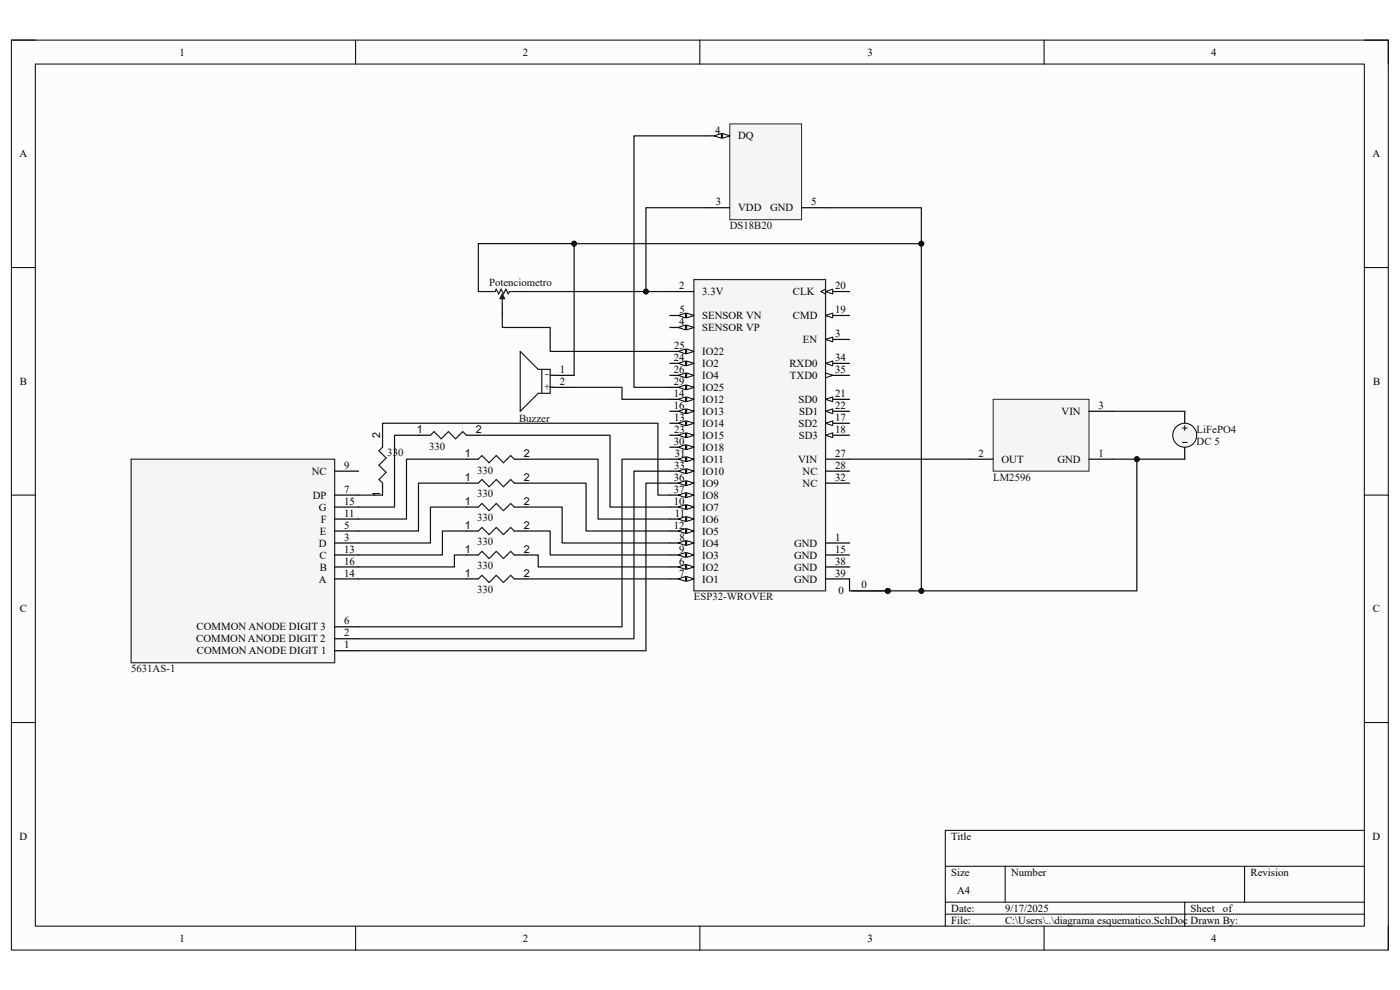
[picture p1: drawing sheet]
<svg xmlns="http://www.w3.org/2000/svg" width="297mm" height="210mm" viewBox="0 0 297 210" stroke-linecap="round" stroke-linejoin="round" font-family="sans-serif">
<path d="M2.4 8.5h292.1v193h-292.1z" fill-rule="evenodd" fill="#fcfcfc"/>
<path d="M2.4 8.5h292.1v193h-292.1z" fill="none" stroke="#000" stroke-width=".21"/>
<path d="M7.5 13.6h281.9v182.9h-281.9z" fill-rule="evenodd" fill="#fcfcfc"/>
<g fill="none" stroke="#000" stroke-width=".21">
<path d="M2.4 8.5h5.1M7.5 13.6h281.9v182.9h-281.9zM75.4 8.5v5.1M148.5 8.5v5.1M221.5 8.5v5.1M289.4 8.5h5.1v5.1M2.4 56.8h5.1M289.4 56.8h5.1M2.4 105h5.1M289.4 105h5.1M2.4 153.3h5.1M289.4 153.3h5.1"/>
<path d="M289.4 176.1h-88.9v20.4M75.4 196.5v5M148.5 196.5v5M200.5 183.8h88.9M200.5 191.4h88.9M200.5 193.9h88.9M213.2 183.8v7.6M221.5 196.5v5M251.3 191.4v5.1M264 183.8v7.6M294.5 196.5v5"/>
</g>
<circle cx="188.4" cy="125.4" r=".51" fill="#0e0e0e"/>
<circle cx="188.4" cy="125.4" r=".51" fill="none" stroke="#0e0e0e" stroke-width=".21"/>
<path d="M147.2 59.3h27.9v66h-27.9z" fill-rule="evenodd" fill="#f5f5f5"/>
<path d="M147.2 59.3h27.9v66h-27.9z" fill="none" stroke="#262626" stroke-width=".25"/>
<path d="M142.1 61.8h5.1M142.1 66.9h5.1" fill="none" stroke="#000" stroke-width=".25"/>
<path d="M145.7 66.4l1.5 .5-1.5 .5z" fill="#fbfbfb"/>
<path d="M145.7 66.4l1.5 .5-1.5 .5z" fill="none" stroke="#000" stroke-width=".21"/>
<path d="M143.9 66.9l1.5-.5v1z" fill="#fbfbfb"/>
<path d="M143.9 66.9l1.5-.5v1z" fill="none" stroke="#000" stroke-width=".21"/>
<path d="M142.1 69.5h5.1" fill="none" stroke="#000" stroke-width=".25"/>
<path d="M145.7 69l1.5 .5-1.5 .5z" fill="#fbfbfb"/>
<path d="M145.7 69l1.5 .5-1.5 .5z" fill="none" stroke="#000" stroke-width=".21"/>
<path d="M143.9 69.5l1.5-.5v1z" fill="#fbfbfb"/>
<path d="M143.9 69.5l1.5-.5v1z" fill="none" stroke="#000" stroke-width=".21"/>
<path d="M142.1 74.5h5.1" fill="none" stroke="#000" stroke-width=".25"/>
<path d="M145.7 74l1.5 .5-1.5 .6z" fill="#fbfbfb"/>
<path d="M145.7 74l1.5 .5-1.5 .6z" fill="none" stroke="#000" stroke-width=".21"/>
<path d="M143.9 74.5l1.5-.5v1.1z" fill="#fbfbfb"/>
<path d="M143.9 74.5l1.5-.5v1.1z" fill="none" stroke="#000" stroke-width=".21"/>
<path d="M142.1 77.1h5.1" fill="none" stroke="#000" stroke-width=".25"/>
<path d="M145.7 76.6l1.5 .5-1.5 .5z" fill="#fbfbfb"/>
<path d="M145.7 76.6l1.5 .5-1.5 .5z" fill="none" stroke="#000" stroke-width=".21"/>
<path d="M143.9 77.1l1.5-.5v1z" fill="#fbfbfb"/>
<path d="M143.9 77.1l1.5-.5v1z" fill="none" stroke="#000" stroke-width=".21"/>
<path d="M142.1 79.6h5.1" fill="none" stroke="#000" stroke-width=".25"/>
<path d="M145.7 79.1l1.5 .5-1.5 .5z" fill="#fbfbfb"/>
<path d="M145.7 79.1l1.5 .5-1.5 .5z" fill="none" stroke="#000" stroke-width=".21"/>
<path d="M143.9 79.6l1.5-.5v1z" fill="#fbfbfb"/>
<path d="M143.9 79.6l1.5-.5v1z" fill="none" stroke="#000" stroke-width=".21"/>
<path d="M142.1 82.2h5.1" fill="none" stroke="#000" stroke-width=".25"/>
<path d="M145.7 81.7l1.5 .5-1.5 .5z" fill="#fbfbfb"/>
<path d="M145.7 81.7l1.5 .5-1.5 .5z" fill="none" stroke="#000" stroke-width=".21"/>
<path d="M143.9 82.2l1.5-.5v1z" fill="#fbfbfb"/>
<path d="M143.9 82.2l1.5-.5v1z" fill="none" stroke="#000" stroke-width=".21"/>
<path d="M142.1 84.7h5.1" fill="none" stroke="#000" stroke-width=".25"/>
<path d="M145.7 84.2l1.5 .5-1.5 .5z" fill="#fbfbfb"/>
<path d="M145.7 84.2l1.5 .5-1.5 .5z" fill="none" stroke="#000" stroke-width=".21"/>
<path d="M143.9 84.7l1.5-.5v1z" fill="#fbfbfb"/>
<path d="M143.9 84.7l1.5-.5v1z" fill="none" stroke="#000" stroke-width=".21"/>
<path d="M142.1 87.2h5.1" fill="none" stroke="#000" stroke-width=".25"/>
<path d="M145.7 86.7l1.5 .5-1.5 .6z" fill="#fbfbfb"/>
<path d="M145.7 86.7l1.5 .5-1.5 .6z" fill="none" stroke="#000" stroke-width=".21"/>
<path d="M143.9 87.2l1.5-.5v1.1z" fill="#fbfbfb"/>
<path d="M143.9 87.2l1.5-.5v1.1z" fill="none" stroke="#000" stroke-width=".21"/>
<path d="M142.1 89.8h5.1" fill="none" stroke="#000" stroke-width=".25"/>
<path d="M145.7 89.3l1.5 .5-1.5 .5z" fill="#fbfbfb"/>
<path d="M145.7 89.3l1.5 .5-1.5 .5z" fill="none" stroke="#000" stroke-width=".21"/>
<path d="M143.9 89.8l1.5-.5v1z" fill="#fbfbfb"/>
<path d="M143.9 89.8l1.5-.5v1z" fill="none" stroke="#000" stroke-width=".21"/>
<path d="M142.1 92.3h5.1" fill="none" stroke="#000" stroke-width=".25"/>
<path d="M145.7 91.8l1.5 .5-1.5 .5z" fill="#fbfbfb"/>
<path d="M145.7 91.8l1.5 .5-1.5 .5z" fill="none" stroke="#000" stroke-width=".21"/>
<path d="M143.9 92.3l1.5-.5v1z" fill="#fbfbfb"/>
<path d="M143.9 92.3l1.5-.5v1z" fill="none" stroke="#000" stroke-width=".21"/>
<path d="M142.1 94.9h5.1" fill="none" stroke="#000" stroke-width=".25"/>
<path d="M145.7 94.4l1.5 .5-1.5 .5z" fill="#fbfbfb"/>
<path d="M145.7 94.4l1.5 .5-1.5 .5z" fill="none" stroke="#000" stroke-width=".21"/>
<path d="M143.9 94.9l1.5-.5v1z" fill="#fbfbfb"/>
<path d="M143.9 94.9l1.5-.5v1z" fill="none" stroke="#000" stroke-width=".21"/>
<path d="M142.1 97.4h5.1" fill="none" stroke="#000" stroke-width=".25"/>
<path d="M145.7 96.9l1.5 .5-1.5 .5z" fill="#fbfbfb"/>
<path d="M145.7 96.9l1.5 .5-1.5 .5z" fill="none" stroke="#000" stroke-width=".21"/>
<path d="M143.9 97.4l1.5-.5v1z" fill="#fbfbfb"/>
<path d="M143.9 97.4l1.5-.5v1z" fill="none" stroke="#000" stroke-width=".21"/>
<path d="M142.1 99.9h5.1" fill="none" stroke="#000" stroke-width=".25"/>
<path d="M145.7 99.4l1.5 .5-1.5 .6z" fill="#fbfbfb"/>
<path d="M145.7 99.4l1.5 .5-1.5 .6z" fill="none" stroke="#000" stroke-width=".21"/>
<path d="M143.9 99.9l1.5-.5v1.1z" fill="#fbfbfb"/>
<path d="M143.9 99.9l1.5-.5v1.1z" fill="none" stroke="#000" stroke-width=".21"/>
<path d="M142.1 102.5h5.1" fill="none" stroke="#000" stroke-width=".25"/>
<path d="M145.7 102l1.5 .5-1.5 .5z" fill="#fbfbfb"/>
<path d="M145.7 102l1.5 .5-1.5 .5z" fill="none" stroke="#000" stroke-width=".21"/>
<path d="M143.9 102.5l1.5-.5v1z" fill="#fbfbfb"/>
<path d="M143.9 102.5l1.5-.5v1z" fill="none" stroke="#000" stroke-width=".21"/>
<path d="M142.1 105h5.1" fill="none" stroke="#000" stroke-width=".25"/>
<path d="M145.7 104.5l1.5 .5-1.5 .5z" fill="#fbfbfb"/>
<path d="M145.7 104.5l1.5 .5-1.5 .5z" fill="none" stroke="#000" stroke-width=".21"/>
<path d="M143.9 105l1.5-.5v1z" fill="#fbfbfb"/>
<path d="M143.9 105l1.5-.5v1z" fill="none" stroke="#000" stroke-width=".21"/>
<path d="M142.1 107.6h5.1" fill="none" stroke="#000" stroke-width=".25"/>
<path d="M145.7 107.1l1.5 .5-1.5 .5z" fill="#fbfbfb"/>
<path d="M145.7 107.1l1.5 .5-1.5 .5z" fill="none" stroke="#000" stroke-width=".21"/>
<path d="M143.9 107.6l1.5-.5v1z" fill="#fbfbfb"/>
<path d="M143.9 107.6l1.5-.5v1z" fill="none" stroke="#000" stroke-width=".21"/>
<path d="M142.1 110.1h5.1" fill="none" stroke="#000" stroke-width=".25"/>
<path d="M145.7 109.6l1.5 .5-1.5 .5z" fill="#fbfbfb"/>
<path d="M145.7 109.6l1.5 .5-1.5 .5z" fill="none" stroke="#000" stroke-width=".21"/>
<path d="M143.9 110.1l1.5-.5v1z" fill="#fbfbfb"/>
<path d="M143.9 110.1l1.5-.5v1z" fill="none" stroke="#000" stroke-width=".21"/>
<path d="M142.1 112.6h5.1" fill="none" stroke="#000" stroke-width=".25"/>
<path d="M145.7 112.1l1.5 .5-1.5 .6z" fill="#fbfbfb"/>
<path d="M145.7 112.1l1.5 .5-1.5 .6z" fill="none" stroke="#000" stroke-width=".21"/>
<path d="M143.9 112.6l1.5-.5v1.1z" fill="#fbfbfb"/>
<path d="M143.9 112.6l1.5-.5v1.1z" fill="none" stroke="#000" stroke-width=".21"/>
<path d="M142.1 115.2h5.1" fill="none" stroke="#000" stroke-width=".25"/>
<path d="M145.7 114.7l1.5 .5-1.5 .5z" fill="#fbfbfb"/>
<path d="M145.7 114.7l1.5 .5-1.5 .5z" fill="none" stroke="#000" stroke-width=".21"/>
<path d="M143.9 115.2l1.5-.5v1z" fill="#fbfbfb"/>
<path d="M143.9 115.2l1.5-.5v1z" fill="none" stroke="#000" stroke-width=".21"/>
<path d="M142.1 117.7h5.1" fill="none" stroke="#000" stroke-width=".25"/>
<path d="M145.7 117.2l1.5 .5-1.5 .5z" fill="#fbfbfb"/>
<path d="M145.7 117.2l1.5 .5-1.5 .5z" fill="none" stroke="#000" stroke-width=".21"/>
<path d="M143.9 117.7l1.5-.5v1z" fill="#fbfbfb"/>
<path d="M143.9 117.7l1.5-.5v1z" fill="none" stroke="#000" stroke-width=".21"/>
<path d="M142.1 120.3h5.1" fill="none" stroke="#000" stroke-width=".25"/>
<path d="M145.7 119.8l1.5 .5-1.5 .5z" fill="#fbfbfb"/>
<path d="M145.7 119.8l1.5 .5-1.5 .5z" fill="none" stroke="#000" stroke-width=".21"/>
<path d="M143.9 120.3l1.5-.5v1z" fill="#fbfbfb"/>
<path d="M143.9 120.3l1.5-.5v1z" fill="none" stroke="#000" stroke-width=".21"/>
<path d="M142.1 122.8h5.1" fill="none" stroke="#000" stroke-width=".25"/>
<path d="M145.7 122.3l1.5 .5-1.5 .5z" fill="#fbfbfb"/>
<path d="M145.7 122.3l1.5 .5-1.5 .5z" fill="none" stroke="#000" stroke-width=".21"/>
<path d="M143.9 122.8l1.5-.5v1z" fill="#fbfbfb"/>
<path d="M143.9 122.8l1.5-.5v1z" fill="none" stroke="#000" stroke-width=".21"/>
<path d="M175.1 61.8h5.1" fill="none" stroke="#000" stroke-width=".25"/>
<path d="M175.1 61.8l1.6-.5v1.1z" fill="#fbfbfb"/>
<path d="M175.1 61.8l1.6-.5v1.1zM175.1 61.3l-1 .5 1 .6" fill="none" stroke="#000" stroke-width=".21"/>
<path d="M175.1 66.9h5.1" fill="none" stroke="#000" stroke-width=".25"/>
<path d="M175.1 66.9l1.6-.5v1z" fill="#fbfbfb"/>
<path d="M175.1 66.9l1.6-.5v1z" fill="none" stroke="#000" stroke-width=".21"/>
<path d="M175.1 72h5.1" fill="none" stroke="#000" stroke-width=".25"/>
<path d="M175.1 72l1.6-.5v1z" fill="#fbfbfb"/>
<path d="M175.1 72l1.6-.5v1z" fill="none" stroke="#000" stroke-width=".21"/>
<path d="M175.1 77.1h5.1" fill="none" stroke="#000" stroke-width=".25"/>
<path d="M175.1 77.1l1.6-.5v1z" fill="#fbfbfb"/>
<path d="M175.1 77.1l1.6-.5v1z" fill="none" stroke="#000" stroke-width=".21"/>
<path d="M175.1 79.6h5.1" fill="none" stroke="#000" stroke-width=".25"/>
<path d="M175.1 79.1l1.6 .5-1.6 .5z" fill="#fbfbfb"/>
<path d="M175.1 79.1l1.6 .5-1.6 .5z" fill="none" stroke="#000" stroke-width=".21"/>
<path d="M175.1 84.7h5.1" fill="none" stroke="#000" stroke-width=".25"/>
<path d="M175.1 84.7l1.6-.5v1z" fill="#fbfbfb"/>
<path d="M175.1 84.7l1.6-.5v1z" fill="none" stroke="#000" stroke-width=".21"/>
<path d="M175.1 87.2h5.1" fill="none" stroke="#000" stroke-width=".25"/>
<path d="M175.1 87.2l1.6-.5v1.1z" fill="#fbfbfb"/>
<path d="M175.1 87.2l1.6-.5v1.1z" fill="none" stroke="#000" stroke-width=".21"/>
<path d="M175.1 89.8h5.1" fill="none" stroke="#000" stroke-width=".25"/>
<path d="M175.1 89.8l1.6-.5v1z" fill="#fbfbfb"/>
<path d="M175.1 89.8l1.6-.5v1z" fill="none" stroke="#000" stroke-width=".21"/>
<path d="M175.1 92.3h5.1" fill="none" stroke="#000" stroke-width=".25"/>
<path d="M175.1 92.3l1.6-.5v1z" fill="#fbfbfb"/>
<path d="M175.1 92.3l1.6-.5v1z" fill="none" stroke="#000" stroke-width=".21"/>
<path d="M175.1 97.4h5.1M175.1 99.9h5.1M175.1 102.5h5.1M175.1 115.2h5.1M175.1 117.7h5.1M175.1 120.3h5.1M175.1 122.8h5.1M180.7 125.3h7.7" fill="none" stroke="#000" stroke-width=".25"/>
<circle cx="188.4" cy="125.4" r=".51" fill="#0e0e0e"/>
<circle cx="188.4" cy="125.4" r=".51" fill="none" stroke="#0e0e0e" stroke-width=".21"/>
<path d="M154.8 26.3h15.3v20.3h-15.3z" fill-rule="evenodd" fill="#f5f5f5"/>
<path d="M154.8 26.3h15.3v20.3h-15.3z" fill="none" stroke="#262626" stroke-width=".21"/>
<path d="M149.7 28.8h5.1M149.7 44.1h5.1" fill="none" stroke="#000" stroke-width=".25"/>
<path d="M153.3 28.3l1.5 .5-1.5 .5z" fill="#fbfbfb"/>
<path d="M153.3 28.3l1.5 .5-1.5 .5z" fill="none" stroke="#000" stroke-width=".21"/>
<path d="M151.5 28.8l1.5-.5v1z" fill="#fbfbfb"/>
<path d="M151.5 28.8l1.5-.5v1z" fill="none" stroke="#000" stroke-width=".21"/>
<path d="M170.1 44.1h5M116.7 79.6h5.1M116.7 82.2h5.1" fill="none" stroke="#000" stroke-width=".25"/>
<path d="M110.4 74.5l3.8 3.9h2.5v5h-2.5l-3.8 3.8zM114.9 78.4v5M116.7 79.6h.8M116.7 82.2h.8" fill="none" stroke="#1c1c1c" stroke-width=".25"/>
<path d="M210.7 84.7h20.3v15.2h-20.3z" fill-rule="evenodd" fill="#f5f5f5"/>
<path d="M210.7 84.7h20.3v15.2h-20.3z" fill="none" stroke="#262626" stroke-width=".21"/>
<path d="M205.6 97.4h5.1M231 97.4h5.1M231 87.2h5.1M251.3 87.2v2.6M251.3 94.9v2.5" fill="none" stroke="#000" stroke-width=".25"/>
<circle cx="251.3" cy="92.3" r="2.54" fill="#f5f5f5"/>
<g fill="none" stroke="#000" stroke-width=".21">
<path d="M250.8 90.8h1.1M250.8 93.9h1.1M251.3 90.3v1"/>
<circle cx="251.3" cy="92.3" r="2.54"/>
</g>
<path d="M27.8 97.4h43.2v43.2h-43.2z" fill-rule="evenodd" fill="#f5f5f5"/>
<path d="M27.8 97.4h43.2v43.2h-43.2z" fill="none" stroke="#262626" stroke-width=".25"/>
<g fill="none" stroke="#000" stroke-width=".25">
<path d="M101.5 61.8h2.5M106.6 64.4v2.5M109.1 61.8h2.5M71 99.9h5.1M81.2 92.3v2.6M88.8 92.3h2.5M98.9 97.4h2.6M98.9 92.3h2.6M109.1 97.4h2.5M71 117.7h5.1M71 115.2h5.1M71 105h5.1"/>
<path d="M71 112.6h5.1M71 110.1h5.1M71 107.6h5.1M81.2 102.5v2.5M98.9 117.7h2.6M98.9 112.6h2.6M98.9 107.6h2.6M98.9 102.5h2.6M109.1 117.7h2.5M109.1 112.6h2.5M109.1 107.6h2.5M109.1 102.5h2.5"/>
<path d="M71 138h5.1M71 135.5h5.1M71 133h5.1M71 122.8h5.1M71 120.3h5.1M98.9 122.8h2.6M109.1 122.8h2.5"/>
</g>
<path d="M104 61.8h1l.3-.5 .5 1.1 .5-1.1 .5 1.1 .5-1.1 .5 1.1 .3-.6h1M106.6 63.4v1M81.2 94.9l-.8 .7 1.5 1.6-1.5 1.5 1.5 1.5-1.5 1.5 .8 .8M91.3 92.3l.8-.7 1.5 1.5 1.5-1.5 1.6 1.5 1.5-1.5 .7 .7M101.5 97.4l.7-.8 1.6 1.6 1.5-1.6 1.5 1.6 1.5-1.6 .8 .8M101.5 117.7l.7-.7 1.6 1.5 1.5-1.5 1.5 1.5 1.5-1.5 .8 .7M101.5 112.6l.7-.7 1.6 1.5 1.5-1.5 1.5 1.5 1.5-1.5 .8 .7M101.5 107.6l.7-.8 1.6 1.5 1.5-1.5 1.5 1.5 1.5-1.5 .8 .8M101.5 102.5l.7-.8 1.6 1.6 1.5-1.6 1.5 1.6 1.5-1.6 .8 .8M101.5 122.8l.7-.8 1.6 1.6 1.5-1.6 1.5 1.6 1.5-1.6 .8 .8" fill="none" stroke="#1c1c1c" stroke-width=".25"/>
<path d="M106.6 62.4l.5 1h-1z" fill="#1c1c1c"/>
<path d="M106.6 62.4l.5 1h-1z" fill="none" stroke="#1c1c1c" stroke-width=".25"/>
<path d="M175.1 44.1h20.4v81.2h-15.3v-2.5" fill="none" stroke="#0e0e0e" stroke-width=".25"/>
<circle cx="188.4" cy="125.4" r=".51" fill="#0e0e0e"/>
<circle cx="188.4" cy="125.4" r=".51" fill="none" stroke="#0e0e0e" stroke-width=".21"/>
<circle cx="195.5" cy="125.4" r=".51" fill="#0e0e0e"/>
<circle cx="195.5" cy="125.4" r=".51" fill="none" stroke="#0e0e0e" stroke-width=".21"/>
<circle cx="195.5" cy="51.7" r=".51" fill="#0e0e0e"/>
<circle cx="195.5" cy="51.7" r=".51" fill="none" stroke="#0e0e0e" stroke-width=".21"/>
<path d="M149.7 44.1h-12.7v17.7h5.1" fill="none" stroke="#0e0e0e" stroke-width=".25"/>
<circle cx="137" cy="61.9" r=".51" fill="#0e0e0e"/>
<circle cx="137" cy="61.9" r=".51" fill="none" stroke="#0e0e0e" stroke-width=".21"/>
<path d="M121.8 82.2h10.2v2.5h10.1M180.2 97.4h25.4M236.1 97.4h15.2M236.1 87.2h15.2" fill="none" stroke="#0e0e0e" stroke-width=".25"/>
<circle cx="241.2" cy="97.4" r=".51" fill="#0e0e0e"/>
<circle cx="241.2" cy="97.4" r=".51" fill="none" stroke="#0e0e0e" stroke-width=".21"/>
<path d="M241.2 97.4v27.9h-45.7" fill="none" stroke="#0e0e0e" stroke-width=".25"/>
<circle cx="241.2" cy="97.4" r=".51" fill="#0e0e0e"/>
<circle cx="241.2" cy="97.4" r=".51" fill="none" stroke="#0e0e0e" stroke-width=".21"/>
<circle cx="195.5" cy="125.4" r=".51" fill="#0e0e0e"/>
<circle cx="195.5" cy="125.4" r=".51" fill="none" stroke="#0e0e0e" stroke-width=".21"/>
<g fill="none" stroke="#0e0e0e" stroke-width=".25">
<path d="M149.7 28.8h-15.2v53.4h7.6M195.5 51.7h-73.7v27.9M81.2 92.3v-2.5h58.4v15.2h2.5M88.8 92.3h-5.1v15.3h-7.6M98.9 97.4h-12.7v12.7h-10.1M101.5 92.3h27.9v15.3h12.7M111.6 97.4h15.3v12.7h15.2M142.1 99.9h-7.6v35.6h-58.4M142.1 97.4h-10.1v35.6h-55.9M76.1 105h5.1M98.9 117.7h-2.5v2.6h-20.3M98.9 112.6h-5v5.1h-17.8"/>
<path d="M98.9 107.6h-7.6v7.6h-15.2M98.9 102.5h-10.1v10.1h-12.7M111.6 117.7h2.6v2.6h27.9M111.6 112.6h5.1v5.1h25.4M111.6 107.6h7.7v7.6h22.8M111.6 102.5h12.7v10.1h17.8M142.1 102.5h-5.1v35.5h-60.9M76.1 122.8h22.8M111.6 122.8h30.5"/>
</g>
<circle cx="121.8" cy="51.7" r=".51" fill="#0e0e0e"/>
<circle cx="121.8" cy="51.7" r=".51" fill="none" stroke="#0e0e0e" stroke-width=".21"/>
<circle cx="195.5" cy="51.7" r=".51" fill="#0e0e0e"/>
<circle cx="195.5" cy="51.7" r=".51" fill="none" stroke="#0e0e0e" stroke-width=".21"/>
<path d="M111.6 61.8h25.4" fill="none" stroke="#0e0e0e" stroke-width=".25"/>
<circle cx="137" cy="61.9" r=".51" fill="#0e0e0e"/>
<circle cx="137" cy="61.9" r=".51" fill="none" stroke="#0e0e0e" stroke-width=".21"/>
<path d="M121.8 51.7h-20.3v10.1" fill="none" stroke="#0e0e0e" stroke-width=".25"/>
<circle cx="121.8" cy="51.7" r=".51" fill="#0e0e0e"/>
<circle cx="121.8" cy="51.7" r=".51" fill="none" stroke="#0e0e0e" stroke-width=".21"/>
<path d="M106.6 66.9v2.6h10.1v5h25.4" fill="none" stroke="#0e0e0e" stroke-width=".25"/>
<g font-size="2.3">
<text x="38.1" y="11.8">1</text>
<text x="110.9" y="11.8">2</text>
<text x="184" y="11.8">3</text>
<text x="256.9" y="11.8">4</text>
<text x="151.7" y="28.3">4</text>
<text x="156.6" y="29.6">DQ</text>
<text x="4.1" y="33.4">A</text>
<text x="291.2" y="33.4">A</text>
<text x="151.8" y="43.6">3</text>
<text x="156.6" y="44.8">VDD</text>
<text x="163.4" y="44.8">GND</text>
<text x="172.1" y="43.6">5</text>
<text x="144.1" y="61.3">2</text>
<text x="149" y="62.6">3.3V</text>
<text x="168.2" y="62.6">CLK</text>
<text x="177.2" y="61.3">20</text>
<text x="144.1" y="69">4</text>
<text x="144.2" y="66.4">5</text>
<text x="149" y="67.7">SENSOR VN</text>
<text x="149" y="70.2">SENSOR VP</text>
<text x="168.2" y="67.7">CMD</text>
<text x="177.2" y="66.4">19</text>
<text x="177.2" y="71.5">3</text>
<text x="143" y="76.6">24</text>
<text x="143" y="74">25</text>
<text x="149" y="75.3">IO22</text>
<text x="149" y="77.9">IO2</text>
<text x="167.5" y="77.9">RXD0</text>
<text x="170.3" y="72.8">EN</text>
<text x="177.2" y="76.6">34</text>
<text x="4.2" y="81.7">B</text>
<text x="118.7" y="81.7">2</text>
<text x="118.7" y="79.1">1</text>
<text x="143" y="79.1">26</text>
<text x="143" y="81.7">29</text>
<text x="149" y="80.4">IO4</text>
<text x="149" y="82.9">IO25</text>
<text x="167.6" y="80.4">TXD0</text>
<text x="177.2" y="79.1">35</text>
<text x="291.3" y="81.7">B</text>
<text x="143" y="84.2">14</text>
<text x="143" y="86.7">16</text>
<text x="143" y="89.3">13</text>
<text x="149" y="85.5">IO12</text>
<text x="149" y="88">IO13</text>
<text x="169.4" y="85.5">SD0</text>
<text x="169.5" y="88">SD1</text>
<text x="177.2" y="84.2">21</text>
<text x="177.2" y="86.7">22</text>
<text x="177.2" y="89.3">17</text>
<text x="225.2" y="88">VIN</text>
<text x="233" y="86.7">3</text>
<text x="80.7" y="92.8" transform="rotate(-90 80.7 92.8)">2</text>
<text x="88.4" y="91.9">1</text>
<text x="101" y="91.9">2</text>
<text x="143" y="94.4">30</text>
<text x="143" y="91.8">23</text>
<text x="149" y="90.6">IO14</text>
<text x="149" y="93.1">IO15</text>
<text x="149" y="95.6">IO18</text>
<text x="169.4" y="90.6">SD2</text>
<text x="169.5" y="93.1">SD3</text>
<text x="177.2" y="91.8">18</text>
<text x="66.1" y="100.7">NC</text>
<text x="73" y="99.4">9</text>
<text x="98.6" y="96.9">1</text>
<text x="111.1" y="96.9">2</text>
<text x="143" y="102">36</text>
<text x="143" y="99.4">33</text>
<text x="143.2" y="96.9">31</text>
<text x="149" y="98.2">IO11</text>
<text x="149" y="100.7">IO10</text>
<text x="169.3" y="98.2">VIN</text>
<text x="170.3" y="100.7">NC</text>
<text x="177.2" y="96.9">27</text>
<text x="177.2" y="99.4">28</text>
<text x="177.2" y="102">32</text>
<text x="207.6" y="96.9">2</text>
<text x="212.5" y="98.2">OUT</text>
<text x="224.4" y="98.2">GND</text>
<text x="233" y="96.9">1</text>
<text x="66.4" y="105.8">DP</text>
<text x="73" y="104.5">7</text>
<text x="73" y="107.1">15</text>
<text x="80.7" y="105.4" transform="rotate(-90 80.7 105.4)">1</text>
<text x="98.6" y="107.1">1</text>
<text x="98.6" y="102">1</text>
<text x="111.1" y="107.1">2</text>
<text x="111.1" y="102">2</text>
<text x="143" y="104.5">37</text>
<text x="143" y="107.1">10</text>
<text x="149" y="103.3">IO9</text>
<text x="149" y="105.8">IO8</text>
<text x="170.3" y="103.3">NC</text>
<text x="67.6" y="108.3">G</text>
<text x="67.9" y="113.4">E</text>
<text x="68" y="110.9">F</text>
<text x="73" y="112.1">5</text>
<text x="73" y="109.6">11</text>
<text x="98.6" y="112.2">1</text>
<text x="111.1" y="112.2">2</text>
<text x="143" y="112.1">12</text>
<text x="143.2" y="109.6">11</text>
<text x="149" y="108.3">IO7</text>
<text x="149" y="110.9">IO6</text>
<text x="149" y="113.4">IO5</text>
<text x="67.6" y="116">D</text>
<text x="67.8" y="118.5">C</text>
<text x="73" y="119.8">16</text>
<text x="73" y="117.2">13</text>
<text x="73" y="114.7">3</text>
<text x="98.6" y="117.3">1</text>
<text x="111.1" y="117.3">2</text>
<text x="144.1" y="117.2">9</text>
<text x="144.1" y="119.8">6</text>
<text x="144.1" y="114.7">8</text>
<text x="149" y="116">IO4</text>
<text x="149" y="118.5">IO3</text>
<text x="168.5" y="116">GND</text>
<text x="168.5" y="118.5">GND</text>
<text x="177.2" y="114.7">1</text>
<text x="177.2" y="117.2">15</text>
<text x="177.2" y="119.8">38</text>
<text x="67.6" y="123.6">A</text>
<text x="67.8" y="121">B</text>
<text x="73" y="122.3">14</text>
<text x="98.6" y="122.3">1</text>
<text x="111.1" y="122.3">2</text>
<text x="144.1" y="122.3">7</text>
<text x="149" y="121">IO2</text>
<text x="149" y="123.6">IO1</text>
<text x="168.5" y="121">GND</text>
<text x="168.5" y="123.6">GND</text>
<text x="177.2" y="122.3">39</text>
<text x="182.8" y="124.8">0</text>
<text x="4.2" y="129.9">C</text>
<text x="177.9" y="126.1">0</text>
<text x="291.3" y="129.9">C</text>
<text x="41.6" y="136.3">COMMON ANODE DIGIT 2</text>
<text x="41.7" y="133.7">COMMON ANODE DIGIT 3</text>
<text x="73" y="137.5">1</text>
<text x="73" y="135">2</text>
<text x="73" y="132.5">6</text>
<text x="41.8" y="138.8">COMMON ANODE DIGIT 1</text>
<text x="4.1" y="178.2">D</text>
<text x="201.8" y="178.2">Title</text>
<text x="291.2" y="178.2">D</text>
<text x="201.8" y="185.8">Size</text>
<text x="214.5" y="185.8">Number</text>
<text x="265.3" y="185.8">Revision</text>
<text x="203.1" y="189.6">A4</text>
<text x="201.8" y="193.4">Date:</text>
<text x="201.8" y="196">File:</text>
<text x="213.2" y="196">C:\Users\..\diagrama esquematico.SchDoc Drawn By:</text>
<text x="213.2" y="193.4">9/17/2025</text>
<text x="252.6" y="193.4">Sheet</text>
<text x="259.5" y="193.4">of</text>
<text x="38.1" y="199.8">1</text>
<text x="110.9" y="199.8">2</text>
<text x="184" y="199.8">3</text>
<text x="256.9" y="199.8">4</text>
</g>
<g font-size="2.3" fill="#0e0e0e">
<text x="154.8" y="48.6">DS18B20</text>
<text x="103.8" y="60.6">Potenciometro</text>
<text x="116.5" y="78.9" transform="rotate(-180 116.5 78.9)">-</text>
<text x="116.7" y="81.2" transform="rotate(-180 116.7 81.2)">+</text>
<text x="110.1" y="89.5">Buzzer</text>
<text x="91.1" y="95.4">330</text>
<text x="253.9" y="91.8">LiFePO4</text>
<text x="253.9" y="94.4">DC 5</text>
<text x="82.2" y="96.6">330</text>
<text x="101.2" y="100.5">330</text>
<text x="210.7" y="102">LM2596</text>
<text x="101.2" y="105.5">330</text>
<text x="101.2" y="110.6">330</text>
<text x="101.2" y="115.7">330</text>
<text x="101.2" y="125.9">330</text>
<text x="101.2" y="120.8">330</text>
<text x="147.2" y="127.4">ESP32-WROVER</text>
<text x="27.8" y="142.6">5631AS-1</text>
</g>
</svg>
